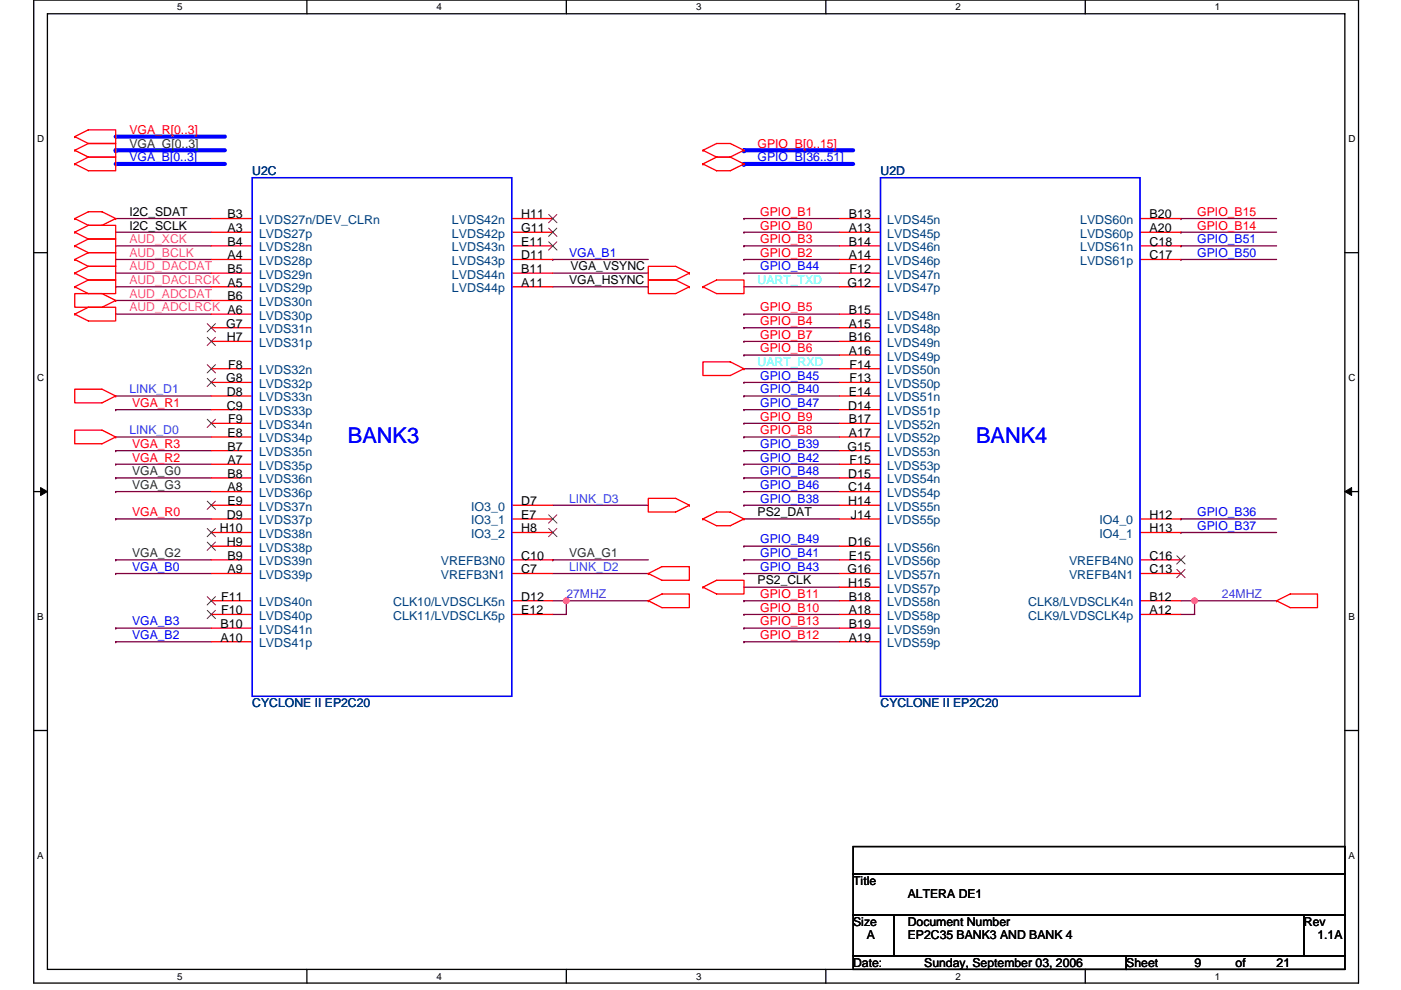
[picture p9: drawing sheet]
<svg xmlns="http://www.w3.org/2000/svg" width="297mm" height="210mm" viewBox="0 0 297 210" stroke-linecap="round" stroke-linejoin="round" font-family="sans-serif">
<path d="M7.2 0h280.8v208.5h-280.8zM10.1 2.9h275v202.7h-275z" fill="none" stroke="#000" stroke-width=".28"/>
<g fill="#fff">
<path d="M37.5 .3h1.2v2.3h-1.2z"/>
<path d="M37.5 205.9h1.2v2.3h-1.2z"/>
</g>
<path d="M65.1 0v2.9M65.1 205.6v2.9" fill="none" stroke="#000" stroke-width=".28"/>
<g fill="#fff">
<path d="M92.6 .3h1.1v2.3h-1.1z"/>
<path d="M92.6 205.9h1.1v2.3h-1.1z"/>
</g>
<path d="M120.1 0v2.9M120.1 205.6v2.9" fill="none" stroke="#000" stroke-width=".28"/>
<g fill="#fff">
<path d="M147.6 .3h1.1v2.3h-1.1z"/>
<path d="M147.6 205.9h1.1v2.3h-1.1z"/>
</g>
<path d="M175.1 0v2.9M175.1 205.6v2.9" fill="none" stroke="#000" stroke-width=".28"/>
<g fill="#fff">
<path d="M202.6 .3h1.1v2.3h-1.1z"/>
<path d="M202.6 205.9h1.1v2.3h-1.1z"/>
</g>
<path d="M230.1 0v2.9M230.1 205.6v2.9" fill="none" stroke="#000" stroke-width=".28"/>
<g fill="#fff">
<path d="M257.6 .3h1.2v2.3h-1.2z"/>
<path d="M257.6 205.9h1.2v2.3h-1.2z"/>
<path d="M7.9 28.3h1.5v2.3h-1.5z"/>
<path d="M285.9 28.3h1.5v2.3h-1.5z"/>
<path d="M7.9 78.9h1.5v2.3h-1.5z"/>
<path d="M285.9 78.9h1.5v2.3h-1.5z"/>
</g>
<path d="M7.2 53.6h2.9M285.1 53.6h2.9" fill="none" stroke="#000" stroke-width=".28"/>
<g fill="#fff">
<path d="M7.9 129.6h1.4v2.3h-1.4z"/>
<path d="M285.9 129.6h1.3v2.3h-1.3z"/>
</g>
<path d="M7.2 104.3h2.9M285.1 104.3h2.9" fill="none" stroke="#000" stroke-width=".28"/>
<path d="M8.6 103.4l1.5 .9-1.5 .8zM285.1 104.3l1.5-.9v1.7z" fill="#000" stroke="#000" stroke-width=".21"/>
<g fill="#fff">
<path d="M7.9 180.3h1.4v2.3h-1.4z"/>
<path d="M285.9 180.3h1.4v2.3h-1.4z"/>
</g>
<path d="M7.2 154.9h2.9M285.1 154.9h2.9M180.9 179.6h104.2v5.7h-104.2zM180.9 185.3h104.2v8.7h-104.2zM180.9 194h8.7v8.7h-8.7zM189.6 194h86.9v8.7h-86.9zM276.5 194h8.6v8.7h-8.6zM180.9 202.7h57.9v2.9h-57.9zM238.8 202.7h46.3v2.9h-46.3z" fill="none" stroke="#000" stroke-width=".28"/>
<path d="M24.5 34.8h23.2M24.5 29h23.2M24.5 31.9h.1M24.5 31.9h23.2M157.7 34.8h.1M157.7 31.9h.1M157.7 31.9h23.2M157.7 34.8h23.2" fill="none" stroke="#00f" stroke-width=".87"/>
<g fill="none" stroke="#800040" stroke-width=".28">
<path d="M24.5 52.2h20.3M24.5 55h20.3M24.5 57.9h20.3M24.5 46.4h20.3M24.5 49.3h20.3M117.2 55h.1M117.2 57.9h20.3M117.2 55h20.3M157.7 57.9h.1M157.7 52.2h.1M157.7 55h.1M157.7 49.3h.1"/>
<path d="M157.7 46.4h.1M157.7 55h20.3M157.7 57.9h20.3M157.7 52.2h20.3M157.7 49.3h20.3M157.7 46.4h20.3M250.4 46.4h.1M250.4 49.3h.1M250.4 52.2h.1M250.4 55h.1M250.4 55h20.3M250.4 52.2h20.3"/>
<path d="M250.4 49.3h20.3M250.4 46.4h20.3M24.5 60.8h20.3M24.5 66.6h20.3M24.5 63.7h20.3M117.2 60.8h20.3M157.7 78.2h20.3M157.7 60.8h20.3M157.7 72.4h.1M157.7 75.3h.1M157.7 66.6h.1M157.7 69.5h.1"/>
<path d="M157.7 72.4h20.3M157.7 75.3h20.3M157.7 66.6h20.3M157.7 69.5h20.3M24.5 92.7h20.3M24.5 84h20.3M24.5 86.9h.1M24.5 98.5h.1M24.5 95.6h.1M24.5 86.9h20.3M24.5 98.5h20.3M24.5 95.6h20.3"/>
<path d="M157.7 86.9h.1M157.7 81.1h.1M157.7 98.5h.1M157.7 84h.1M157.7 95.6h.1M157.7 89.8h.1M157.7 92.7h.1M157.7 86.9h20.3M157.7 98.5h20.3M157.7 95.6h20.3M157.7 81.1h20.3M157.7 84h20.3"/>
<path d="M157.7 89.8h20.3M157.7 92.7h20.3M24.5 110.1h.1M24.5 101.4h.1M24.5 118.7h.1M24.5 104.3h.1M24.5 110.1h20.3M24.5 101.4h20.3M24.5 118.7h20.3M24.5 104.3h20.3M117.2 107.2h20.3M117.2 118.7h.1"/>
<path d="M117.2 118.7h20.3M157.7 110.1h20.3M157.7 115.8h.1M157.7 101.4h.1M157.7 104.3h.1M157.7 118.7h.1M157.7 107.2h.1M157.7 101.4h20.3M157.7 118.7h20.3M157.7 104.3h20.3M157.7 115.8h20.3M157.7 107.2h20.3"/>
<path d="M250.4 110.1h.1M250.4 112.9h.1M250.4 110.1h20.3M250.4 112.9h20.3M24.5 121.6h.1M24.5 136.1h.1M24.5 133.2h.1M24.5 121.6h20.3M24.5 136.1h20.3M24.5 133.2h20.3M117.2 121.6h20.3M117.2 127.4h2.9"/>
<path d="M120.1 127.4h.1M120.1 127.4v2.9h-2.9M120.1 127.4h17.4M157.7 124.5h20.3M157.7 121.6h.1M157.7 133.2h.1M157.7 127.4h.1M157.7 130.3h.1M157.7 136.1h.1M157.7 127.4h20.3M157.7 121.6h20.3M157.7 136.1h20.3"/>
<path d="M157.7 133.2h20.3M157.7 130.3h20.3M250.4 127.4h2.9M253.3 127.4h.1M253.3 127.4v2.9h-2.9M253.3 127.4h17.4"/>
</g>
<g fill="#f0f" stroke="#f0f" stroke-width=".28">
<circle cx="253.3" cy="127.4" r=".57"/>
<circle cx="120.1" cy="127.4" r=".57"/>
</g>
<g fill="none" stroke="#f00" stroke-width=".28">
<path d="M15.9 34.8h.1M15.9 29l2.8-1.5h5.8v2.9h-5.8M15.9 29h.1M15.9 31.9h.1M15.9 29l2.8 1.4M15.9 31.9l2.8 1.4M18.7 33.3h5.8v2.9h-5.8l-2.8-1.4M18.7 30.4h5.8v2.9h-5.8M18.7 33.3l-2.8 1.5M18.7 30.4l-2.8 1.5M149 34.8l2.9 1.4h2.9l2.9-1.4M149 34.8h.1"/>
<path d="M149 31.9l2.9-1.5h2.9l2.9 1.5M149 31.9h.1M149 31.9l2.9 1.4M151.9 33.3h2.9M151.9 33.3l-2.9 1.5M154.8 33.3l2.9 1.5M157.7 34.8h.1M157.7 31.9h.1M157.7 31.9l-2.9 1.4M15.9 52.2h.1M15.9 55h.1M15.9 57.9h.1"/>
<path d="M15.9 46.4l2.8-1.5h2.9l2.9 1.5M15.9 46.4h.1M15.9 49.3h.1M15.9 52.2l2.8 1.4M15.9 55l2.8 1.5M15.9 57.9l2.8 1.5M15.9 46.4l2.8 1.4M15.9 49.3l2.8 1.4M18.7 50.7h5.8v2.9h-5.8M18.7 53.6h5.8v2.9h-5.8M18.7 56.5h5.8v2.9h-5.8M18.7 59.4h5.8v2.9h-5.8l-2.8-1.5"/>
<path d="M18.7 47.8h5.8v2.9h-5.8M18.7 50.7l-2.8 1.5M18.7 53.6l-2.8 1.4M18.7 56.5l-2.8 1.4M18.7 59.4l-2.8 1.4M18.7 47.8l-2.8 1.5M24.5 46.4h.1M24.5 46.4l-2.9 1.4h-2.9M44.8 49.3h8.7M44.8 52.2h8.7M44.8 55h8.7M44.8 57.9h8.7"/>
<path d="M44.8 46.4h8.7M108.5 49.3h8.7M108.5 52.2h8.7M108.5 55h8.7M108.5 57.9h8.7M108.5 46.4h8.7M143.3 59.4h-5.8v2.9h5.8l2.9-1.5M143.3 59.4l2.9 1.4M146.2 57.9l-2.9-1.4h-5.8v2.9h5.8M146.2 57.9h.1M146.2 57.9l-2.9 1.5M178 49.3h8.7"/>
<path d="M178 52.2h8.7M178 55h8.7M178 57.9h8.7M178 46.4h8.7M241.7 49.3h8.7M241.7 52.2h8.7M241.7 55h8.7M241.7 46.4h8.7M15.9 60.8h.1M15.9 66.6l2.8-1.4h5.8v2.9h-5.8zM15.9 66.6h.1M15.9 62.3h5.7l2.9 1.4-2.9 1.5h-5.7z"/>
<path d="M24.5 63.7h.1M44.8 60.8h8.7M44.8 63.7h8.7M44.8 66.6h8.7M44.8 69.5h8.7M44.8 72.4h8.7M44.8 78.2h8.7M108.5 60.8h8.7M146.2 60.8h.1M149 76.8h5.8l2.9 1.4-2.9 1.5h-5.8zM149 60.8l2.9-1.4h5.8v2.9h-5.8zM149 60.8h.1"/>
<path d="M157.7 78.2h.1M178 60.8h8.7M178 66.6h8.7M178 69.5h8.7M178 72.4h8.7M178 78.2h8.7M178 75.3h8.7M15.9 91.2h5.7l2.9 1.5-2.9 1.4h-5.7zM15.9 82.5h5.7l2.9 1.5-2.9 1.4h-5.7zM24.5 92.7h.1M24.5 84h.1M44.8 81.1h8.7"/>
<path d="M44.8 84h8.7M44.8 86.9h8.7M44.8 89.8h8.7M44.8 92.7h8.7M44.8 95.6h8.7M44.8 98.5h8.7M178 81.1h8.7M178 84h8.7M178 86.9h8.7M178 89.8h8.7M178 92.7h8.7M178 95.6h8.7"/>
<path d="M178 98.5h8.7M44.8 101.4h8.7M44.8 104.3h8.7M44.8 107.2h8.7M44.8 110.1h8.7M44.8 112.9h8.7M44.8 115.8h8.7M44.8 118.7h8.7M108.5 107.2h8.7M108.5 110.1h8.7M108.5 112.9h8.7M108.5 118.7h8.7"/>
<path d="M137.5 105.7h5.8l2.9 1.5-2.9 1.4h-5.8zM146.2 107.2h.1M149 110.1l2.9 1.4h2.9l2.9-1.4M149 110.1h.1M149 110.1l2.9-1.5h2.9l2.9 1.5M157.7 110.1h.1M178 101.4h8.7M178 104.3h8.7M178 107.2h8.7M178 110.1h8.7M178 115.8h8.7M178 118.7h8.7"/>
<path d="M241.7 110.1h8.7M241.7 112.9h8.7M241.7 118.7h8.7M44.8 127.4h8.7M44.8 130.3h8.7M44.8 121.6h8.7M44.8 133.2h8.7M44.8 136.1h8.7M108.5 127.4h8.7M108.5 130.3h8.7M108.5 121.6h8.7M137.5 121.6l2.9-1.4h5.8v2.9h-5.8z"/>
<path d="M137.5 121.6h.1M137.5 127.4l2.9-1.4h5.8v2.9h-5.8zM137.5 127.4h.1M149 124.5l2.9-1.4h5.8v2.9h-5.8zM149 124.5h.1M178 127.4h8.7M178 130.3h8.7M178 121.6h8.7M178 133.2h8.7M178 136.1h8.7M178 124.5h8.7M241.7 127.4h8.7"/>
<path d="M241.7 130.3h8.7M241.7 121.6h8.7M270.7 127.4l2.9-1.4h5.7v2.9h-5.7zM270.7 127.4h.1"/>
</g>
<g fill="none" stroke="#804000" stroke-width=".21">
<path d="M116.3 45.5l1.8 1.7M116.3 48.4l1.8 1.7M116.3 51.3l1.8 1.7M118.1 45.5l-1.8 1.7M118.1 48.4l-1.8 1.7M118.1 51.3l-1.8 1.7M43.9 68.6l1.8 1.8M43.9 71.5l1.8 1.8M43.9 77.3l1.8 1.8M45.7 68.6l-1.8 1.8M45.7 71.5l-1.8 1.8M45.7 77.3l-1.8 1.8"/>
<path d="M43.9 80.2l1.8 1.8M43.9 88.9l1.8 1.8M45.7 80.2l-1.8 1.8M45.7 88.9l-1.8 1.8M43.9 106.3l1.8 1.8M43.9 112.1l1.8 1.7M43.9 115l1.8 1.7M45.7 106.3l-1.8 1.8M45.7 112.1l-1.8 1.7M45.7 115l-1.8 1.7M116.3 109.2l1.8 1.8M116.3 112.1l1.8 1.7"/>
<path d="M118.1 109.2l-1.8 1.8M118.1 112.1l-1.8 1.7M249.5 117.9l1.8 1.7M251.2 117.9l-1.7 1.7M43.9 126.6l1.8 1.7M43.9 129.5l1.8 1.7M45.7 126.6l-1.8 1.7M45.7 129.5l-1.8 1.7M249.5 120.8l1.8 1.7M251.2 120.8l-1.7 1.7"/>
</g>
<path d="M53.5 37.7h55v110h-55zM186.7 37.7h55v110h-55z" fill="none" stroke="#00f" stroke-width=".28"/>
<g font-size="4.6" fill="#00f">
<text x="73.8" y="93.9">BANK3</text>
<text x="206.9" y="93.9">BANK4</text>
</g>
<g font-size="2.6" fill="#f00">
<text x="27.4" y="28.4">VGA_R[0..3]</text>
<text x="160.6" y="31.3">GPIO_B[0..15]</text>
<text x="161.2" y="45.8">GPIO_B1</text>
<text x="253.8" y="45.8">GPIO_B15</text>
<text x="161.2" y="51.6">GPIO_B3</text>
<text x="161.2" y="48.7">GPIO_B0</text>
<text x="253.8" y="48.7">GPIO_B14</text>
<text x="161.2" y="54.5">GPIO_B2</text>
<text x="161.2" y="71.8">GPIO_B7</text>
<text x="161.2" y="66.1">GPIO_B5</text>
<text x="161.2" y="68.9">GPIO_B4</text>
<text x="161.2" y="74.7">GPIO_B6</text>
<text x="28" y="86.3">VGA_R1</text>
<text x="161.2" y="89.2">GPIO_B9</text>
<text x="28" y="95">VGA_R3</text>
<text x="161.2" y="92.1">GPIO_B8</text>
<text x="28" y="97.9">VGA_R2</text>
<text x="28" y="109.5">VGA_R0</text>
<text x="161.2" y="126.9">GPIO_B11</text>
<text x="161.2" y="129.8">GPIO_B10</text>
<text x="161.2" y="132.7">GPIO_B13</text>
<text x="161.2" y="135.6">GPIO_B12</text>
</g>
<g font-size="2.6" fill="#00f">
<text x="27.4" y="34.2">VGA_B[0..3]</text>
<text x="160.6" y="34.2">GPIO_B[36..51]</text>
<text x="253.8" y="51.6">GPIO_B51</text>
<text x="120.6" y="54.5">VGA_B1</text>
<text x="161.2" y="57.4">GPIO_B44</text>
<text x="253.8" y="54.5">GPIO_B50</text>
<text x="161.2" y="80.5">GPIO_B45</text>
<text x="161.2" y="83.4">GPIO_B40</text>
<text x="161.2" y="86.3">GPIO_B47</text>
<text x="161.2" y="95">GPIO_B39</text>
<text x="161.2" y="100.8">GPIO_B48</text>
<text x="161.2" y="97.9">GPIO_B42</text>
<text x="161.2" y="103.7">GPIO_B46</text>
<text x="161.2" y="106.6">GPIO_B38</text>
<text x="253.8" y="109.5">GPIO_B36</text>
<text x="253.8" y="112.4">GPIO_B37</text>
<text x="161.2" y="115.3">GPIO_B49</text>
<text x="161.2" y="118.2">GPIO_B41</text>
<text x="28" y="121.1">VGA_B0</text>
<text x="161.2" y="121.1">GPIO_B43</text>
<text x="28" y="135.6">VGA_B2</text>
<text x="28" y="132.7">VGA_B3</text>
</g>
<g font-size="2.6" fill="#008000">
<text x="27.4" y="31.3">VGA_G[0..3]</text>
<text x="28" y="100.8">VGA_G0</text>
<text x="28" y="103.7">VGA_G3</text>
<text x="28" y="118.2">VGA_G2</text>
<text x="120.6" y="118.2">VGA_G1</text>
</g>
<g font-size="2.6" fill="#000080">
<text x="53.5" y="37.1">U2C</text>
<text x="186.7" y="37.1">U2D</text>
<text x="53.5" y="150">CYCLONE II EP2C20</text>
<text x="186.7" y="150">CYCLONE II EP2C20</text>
</g>
<g font-size="2.6">
<text x="27.4" y="45.8">I2C_SDAT</text>
<text x="48.2" y="46.3">B3</text>
<text x="110.5" y="46.3">H11</text>
<text x="180" y="46.3">B13</text>
<text x="243.7" y="46.3">B20</text>
<text x="27.4" y="48.7">I2C_SCLK</text>
<text x="48.2" y="49.2">A3</text>
<text x="48.2" y="52.1">B4</text>
<text x="110.5" y="49.2">G11</text>
<text x="110.5" y="52.1">E11</text>
<text x="180" y="49.2">A13</text>
<text x="180" y="52.1">B14</text>
<text x="243.7" y="49.2">A20</text>
<text x="243.7" y="52.1">C18</text>
<text x="48.2" y="55">A4</text>
<text x="48.2" y="57.9">B5</text>
<text x="110.5" y="55">D11</text>
<text x="110.5" y="57.9">B11</text>
<text x="120.9" y="57.4">VGA_VSYNC</text>
<text x="180" y="55">A14</text>
<text x="180.1" y="57.9">F12</text>
<text x="243.7" y="55">C17</text>
<text x="48.2" y="63.7">B6</text>
<text x="110.5" y="60.8">A11</text>
<text x="120.7" y="60.3">VGA_HSYNC</text>
<text x="179.7" y="60.8">G12</text>
<text x="47.9" y="69.5">G7</text>
<text x="180" y="66.6">B15</text>
<text x="180" y="69.5">A15</text>
<text x="48.1" y="72.4">H7</text>
<text x="180" y="75.3">A16</text>
<text x="180" y="72.4">B16</text>
<text x="47.9" y="81.1">G8</text>
<text x="48.1" y="84">D8</text>
<text x="48.4" y="78.2">F8</text>
<text x="180" y="84">E14</text>
<text x="180.1" y="78.2">F14</text>
<text x="180.1" y="81.1">F13</text>
<text x="48.1" y="86.9">C9</text>
<text x="48.4" y="89.8">F9</text>
<text x="179.8" y="86.9">D14</text>
<text x="180" y="89.8">B17</text>
<text x="48.2" y="92.7">E8</text>
<text x="48.2" y="95.6">B7</text>
<text x="179.7" y="95.6">G15</text>
<text x="180" y="92.7">A17</text>
<text x="48.2" y="98.4">A7</text>
<text x="48.2" y="101.3">B8</text>
<text x="179.8" y="101.3">D15</text>
<text x="180.1" y="98.4">F15</text>
<text x="48.2" y="104.2">A8</text>
<text x="48.2" y="107.1">E9</text>
<text x="110.5" y="107.1">D7</text>
<text x="179.8" y="104.2">C14</text>
<text x="179.8" y="107.1">H14</text>
<text x="46.6" y="112.9">H10</text>
<text x="48.1" y="110">D9</text>
<text x="110.5" y="110">E7</text>
<text x="110.5" y="112.9">H8</text>
<text x="160.6" y="109.5">PS2_DAT</text>
<text x="180.4" y="110">J14</text>
<text x="243.7" y="110">H12</text>
<text x="243.7" y="112.9">H13</text>
<text x="48.1" y="115.8">H9</text>
<text x="48.2" y="118.7">B9</text>
<text x="110.5" y="118.7">C10</text>
<text x="179.8" y="115.8">D16</text>
<text x="180" y="118.7">E15</text>
<text x="243.7" y="118.7">C16</text>
<text x="48.2" y="121.6">A9</text>
<text x="110.5" y="121.6">C7</text>
<text x="160.6" y="124">PS2_CLK</text>
<text x="179.7" y="121.6">G16</text>
<text x="179.8" y="124.5">H15</text>
<text x="243.7" y="121.6">C13</text>
<text x="46.9" y="127.4">F11</text>
<text x="46.9" y="130.3">F10</text>
<text x="110.5" y="127.4">D12</text>
<text x="110.5" y="130.3">E12</text>
<text x="180" y="127.4">B18</text>
<text x="180" y="130.3">A18</text>
<text x="243.7" y="127.4">B12</text>
<text x="243.7" y="130.3">A12</text>
<text x="46.8" y="133.2">B10</text>
<text x="46.8" y="136.1">A10</text>
<text x="180" y="133.2">B19</text>
<text x="180" y="136.1">A19</text>
<text x="180.9" y="187.7">Title</text>
<text x="192.5" y="190.6">ALTERA DE1</text>
<text x="180.9" y="196.4">Size</text>
<text x="192.5" y="196.4">Document Number</text>
<text x="276.5" y="196.4">Rev</text>
<text x="183.8" y="199.3">A</text>
<text x="192.5" y="199.3">EP2C35 BANK3 AND BANK 4</text>
<text x="279.3" y="199.3">1.1A</text>
<text x="180.9" y="205">Date:</text>
<text x="196" y="205">Sunday, September 03, 2006</text>
<text x="238.8" y="205">Sheet</text>
<text x="253.3" y="205">9</text>
<text x="262" y="205">of</text>
<text x="270.7" y="205">21</text>
</g>
<g font-size="2.6" fill="#004080">
<text x="54.9" y="47.5">LVDS27n/DEV_CLRn</text>
<text x="95.8" y="47.5">LVDS42n</text>
<text x="188.1" y="47.5">LVDS45n</text>
<text x="229" y="47.5">LVDS60n</text>
<text x="54.9" y="50.4">LVDS27p</text>
<text x="54.9" y="53.3">LVDS28n</text>
<text x="95.8" y="50.4">LVDS42p</text>
<text x="95.8" y="53.3">LVDS43n</text>
<text x="188.1" y="50.4">LVDS45p</text>
<text x="188.1" y="53.3">LVDS46n</text>
<text x="229" y="50.4">LVDS60p</text>
<text x="229" y="53.3">LVDS61n</text>
<text x="54.9" y="56.2">LVDS28p</text>
<text x="54.9" y="59.1">LVDS29n</text>
<text x="95.8" y="56.2">LVDS43p</text>
<text x="95.8" y="59.1">LVDS44n</text>
<text x="188.1" y="56.2">LVDS46p</text>
<text x="188.1" y="59.1">LVDS47n</text>
<text x="229" y="56.2">LVDS61p</text>
<text x="54.9" y="62">LVDS29p</text>
<text x="54.9" y="64.9">LVDS30n</text>
<text x="95.8" y="62">LVDS44p</text>
<text x="188.1" y="62">LVDS47p</text>
<text x="54.9" y="67.8">LVDS30p</text>
<text x="54.9" y="70.7">LVDS31n</text>
<text x="188.1" y="67.8">LVDS48n</text>
<text x="188.1" y="70.7">LVDS48p</text>
<text x="54.9" y="73.6">LVDS31p</text>
<text x="188.1" y="76.5">LVDS49p</text>
<text x="188.1" y="73.6">LVDS49n</text>
<text x="54.9" y="79.4">LVDS32n</text>
<text x="54.9" y="82.3">LVDS32p</text>
<text x="188.1" y="79.4">LVDS50n</text>
<text x="188.1" y="82.3">LVDS50p</text>
<text x="54.9" y="85.2">LVDS33n</text>
<text x="54.9" y="88.1">LVDS33p</text>
<text x="188.1" y="85.2">LVDS51n</text>
<text x="188.1" y="88.1">LVDS51p</text>
<text x="54.9" y="91">LVDS34n</text>
<text x="54.9" y="93.9">LVDS34p</text>
<text x="188.1" y="91">LVDS52n</text>
<text x="188.1" y="93.9">LVDS52p</text>
<text x="54.9" y="96.8">LVDS35n</text>
<text x="54.9" y="99.6">LVDS35p</text>
<text x="188.1" y="96.8">LVDS53n</text>
<text x="188.1" y="99.6">LVDS53p</text>
<text x="54.9" y="102.5">LVDS36n</text>
<text x="54.9" y="105.4">LVDS36p</text>
<text x="188.1" y="102.5">LVDS54n</text>
<text x="188.1" y="105.4">LVDS54p</text>
<text x="54.9" y="108.3">LVDS37n</text>
<text x="54.9" y="111.2">LVDS37p</text>
<text x="99.9" y="108.3">IO3_0</text>
<text x="99.9" y="111.2">IO3_1</text>
<text x="188.1" y="108.3">LVDS55n</text>
<text x="188.1" y="111.2">LVDS55p</text>
<text x="233.1" y="111.2">IO4_0</text>
<text x="54.9" y="114.1">LVDS38n</text>
<text x="54.9" y="117">LVDS38p</text>
<text x="54.9" y="119.9">LVDS39n</text>
<text x="93.4" y="119.9">VREFB3N0</text>
<text x="99.9" y="114.1">IO3_2</text>
<text x="188.1" y="117">LVDS56n</text>
<text x="188.1" y="119.9">LVDS56p</text>
<text x="226.6" y="119.9">VREFB4N0</text>
<text x="233.1" y="114.1">IO4_1</text>
<text x="54.9" y="122.8">LVDS39p</text>
<text x="93.4" y="122.8">VREFB3N1</text>
<text x="188.1" y="122.8">LVDS57n</text>
<text x="188.1" y="125.7">LVDS57p</text>
<text x="226.6" y="122.8">VREFB4N1</text>
<text x="54.9" y="128.6">LVDS40n</text>
<text x="54.9" y="131.5">LVDS40p</text>
<text x="83.4" y="128.6">CLK10/LVDSCLK5n</text>
<text x="83.4" y="131.5">CLK11/LVDSCLK5p</text>
<text x="188.1" y="128.6">LVDS58n</text>
<text x="188.1" y="131.5">LVDS58p</text>
<text x="218" y="128.6">CLK8/LVDSCLK4n</text>
<text x="218" y="131.5">CLK9/LVDSCLK4p</text>
<text x="54.9" y="134.4">LVDS41n</text>
<text x="54.9" y="137.3">LVDS41p</text>
<text x="188.1" y="134.4">LVDS59n</text>
<text x="188.1" y="137.3">LVDS59p</text>
</g>
<g font-size="2.6" fill="#f0f">
<text x="27.4" y="51.6">AUD_XCK</text>
<text x="27.4" y="54.5">AUD_BCLK</text>
<text x="27.4" y="57.4">AUD_DACDAT</text>
<text x="27.4" y="60.3">AUD_DACLRCK A5</text>
<text x="27.4" y="63.2">AUD_ADCDAT</text>
<text x="27.4" y="66.1">AUD_ADCLRCK A6</text>
</g>
<g font-size="2.6" fill="#0ff">
<text x="160.6" y="60.3">UART_TXD</text>
<text x="160.6" y="77.6">UART_RXD</text>
</g>
<g font-size="2.6" fill="#0080ff">
<text x="27.4" y="83.4">LINK_D1</text>
<text x="27.4" y="92.1">LINK_D0</text>
<text x="120.7" y="106.6">LINK_D3</text>
<text x="120.7" y="121.1">LINK_D2</text>
</g>
<g font-size="2.6" fill="#8000ff">
<text x="120.1" y="126.9">27MHZ</text>
<text x="259.1" y="126.9">24MHZ</text>
</g>
<g font-size="2.1">
<text x="37.5" y="2.2">5</text>
<text x="92.6" y="2.2">4</text>
<text x="147.6" y="2.2">3</text>
<text x="202.6" y="2.2">2</text>
<text x="257.6" y="2.2">1</text>
<text x="7.9" y="30.1">D</text>
<text x="285.9" y="30.1">D</text>
<text x="7.9" y="80.8">C</text>
<text x="285.9" y="80.8">C</text>
<text x="7.9" y="131.4">B</text>
<text x="285.9" y="131.4">B</text>
<text x="7.9" y="182.1">A</text>
<text x="285.9" y="182.1">A</text>
<text x="37.5" y="207.8">5</text>
<text x="92.6" y="207.8">4</text>
<text x="147.6" y="207.8">3</text>
<text x="202.6" y="207.8">2</text>
<text x="257.6" y="207.8">1</text>
</g>
</svg>
